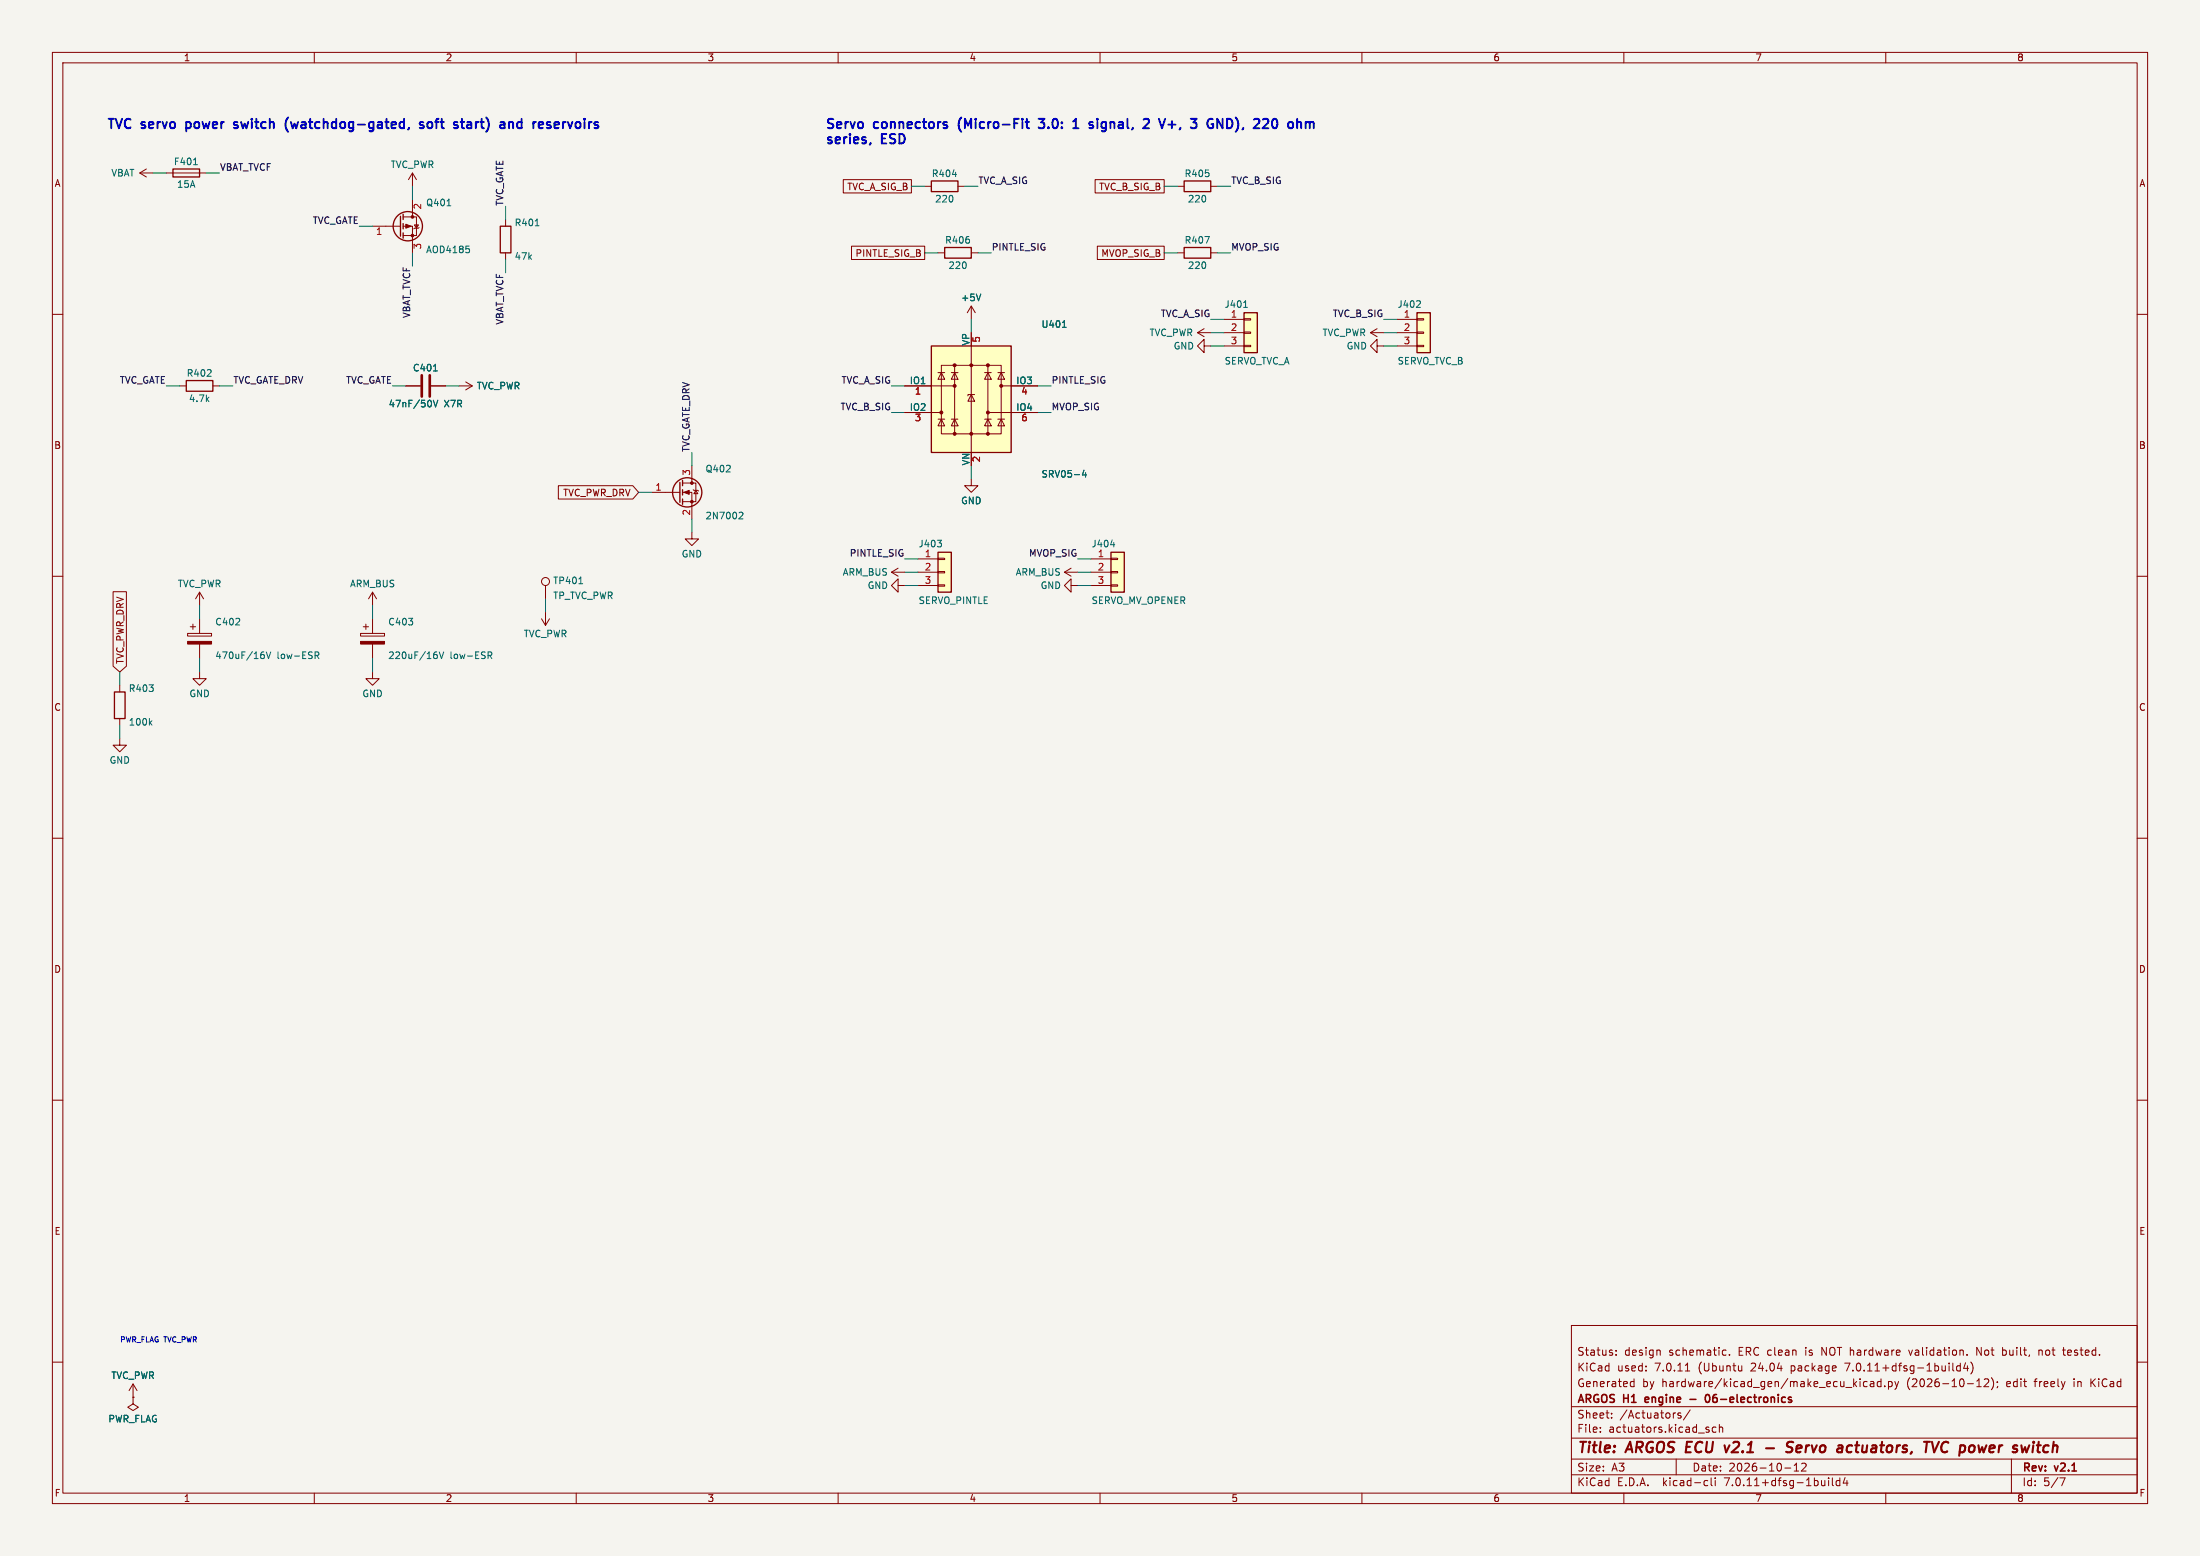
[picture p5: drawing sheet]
<svg xmlns="http://www.w3.org/2000/svg" width="420mm" height="297mm" viewBox="0 0 420 297" stroke-linecap="round" stroke-linejoin="round" font-family="sans-serif">
<path d="M0 0h420v297h-420z" fill="#f5f4ef" stroke="#f5f4ef" stroke-width=".19"/>
<g fill="none" stroke="#840000" stroke-width=".19">
<path d="M10 10h400v277h-400zM12 12h396v273h-396zM60 10v2M110 10v2M160 10v2M210 10v2M260 10v2M310 10v2M360 10v2M26.7 33h2.5M27.9 32.3l-1.2 .7 1.2 .8M31.7 33h7.7"/>
<path d="M78 34.3l.7-1.3 .8 1.3M78.7 33v2.6M78.7 38.1v3.3M161 34.3h13v2.5h-13zM176.5 35.6h1.3M182.9 35.6h1.2M209.1 34.3h13.1v2.5h-13.1zM224.8 35.6h1.3M231.1 35.6h1.3M10 60h2M71.1 43.2h5.4M77 43.2h1.7v5.1"/>
<path d="M77 41.4h2.5v3.6h-2.5M79.1 42.9h.8l-.4 .7zM80 43.4l-1 .3M96.5 41.9v1.3M96.5 48.3v1.2M162.6 47h13.9v2.5h-13.9zM179.1 48.3h1.2M184.7 59.7l.7-1.3 .8 1.3M185.4 48.3h1.3M185.4 58.4v2.6M209.5 47h12.7v2.5h-12.7zM224.8 48.3h1.3"/>
<path d="M231.1 48.3h1.3M408 60h2M34.3 73.7h1.3M40.6 73.7h1.3M77.5 73.7h2.8M82.3 73.7h2.8M87.6 73.7h2.6M88.9 72.9l1.3 .8-1.3 .7M172.7 73.7h9.5M172.7 78.7h7M179.1 71.1h1.2M179.7 69.7h11.4v13.1h-11.4z"/>
<path d="M179.7 71.1l.6 1.3h-1.2zM181.6 71.1h1.3M182.2 71.1l.7 1.3h-1.3zM182.2 69.7v13.1M185.4 75.3l.7 1.3h-1.3zM185.4 66v20.4M186.1 75.3h-1.3v.3M188 71.1h1.2M188.6 71.1l.6 1.3h-1.2zM188.6 69.7v13.1M188.6 78.7h9.5M190.5 71.1h1.3"/>
<path d="M191.1 71.1l.7 1.3h-1.3zM191.1 73.7h7M228.6 63.5h2.5M229.9 66v-1.2l-1.3 1.2 1.3 1.3v-1.3h1.2M229.9 62.7l-1.3 .8 1.3 .8M233.7 61h3.8M233.7 63.5h3.8M233.7 66h3.8M237.5 65.9h1.3v.3h-1.3zM237.5 63.4h1.3v.2h-1.3zM237.5 60.8h1.3v.3h-1.3zM261.6 63.5h2.6"/>
<path d="M262.9 62.7l-1.3 .8 1.3 .8M262.9 66v-1.2l-1.3 1.2 1.3 1.3v-1.3h1.3M266.7 61h3.8M266.7 63.5h3.8M266.7 66h3.8M270.5 65.9h1.3v.3h-1.3zM270.5 63.4h1.3v.2h-1.3zM270.5 60.8h1.3v.3h-1.3zM106.6 92.7h14.2l1.1 1.3-1.1 1.3h-14.2zM124.5 94h5.3M130.3 94h1.8v5.1M130.3 92.2h2.5v3.6h-2.5"/>
<path d="M132.1 88.9v3.3M132.3 93.5l1 .2M132.8 93.6l.4 .6h-.7zM179.1 80h1.2M179.7 80l.6 1.3h-1.2zM181.6 80h1.3M182.2 80l.7 1.3h-1.3zM185.4 91.4v1.3h1.3l-1.3 1.3-1.3-1.3h1.3M188 80h1.2M188.6 80l.6 1.3h-1.2zM190.5 80h1.3M191.1 80l.7 1.3h-1.3z"/>
<path d="M10 110h2M21.6 112.9h2.5v14.3l-1.2 1.1-1.3-1.1zM36.3 119.6h1M36.8 119.1v1M37.3 114.3l.8-1.3 .8 1.3M38.1 113v2.6M38.1 118.1v2.8M69.3 119.6h1.1M69.8 119.1v1M70.4 114.3l.7-1.3 .8 1.3M71.1 113v2.6M71.1 118.1v2.8"/>
<path d="M103.4 118.1l.7 1.3 .8-1.3M104.1 111.8v2.5M104.1 116.8v2.6M132.1 101.6v1.3h1.2l-1.2 1.2-1.3-1.2h1.3M170.2 109.2h2.5M171.4 108.5l-1.2 .7 1.2 .8M171.4 111.8v-1.3l-1.2 1.3 1.2 1.2v-1.2h1.3M175.3 109.2h3.8M175.3 106.7h3.8M175.3 111.8h3.8M179.1 111.6h1.2v.3h-1.2zM179.1 109.1h1.2v.2h-1.2z"/>
<path d="M179.1 106.6h1.2v.2h-1.2zM203.2 109.2h2.5M204.5 108.5l-1.3 .7 1.3 .8M204.5 111.8v-1.3l-1.3 1.3 1.3 1.2v-1.2h1.2M208.3 109.2h3.8M208.3 106.7h3.8M208.3 111.8h3.8M212.1 111.6h1.3v.3h-1.3zM212.1 109.1h1.3v.2h-1.3zM212.1 106.6h1.3v.2h-1.3zM408 110h2M22.9 130.8v1.3"/>
<path d="M22.9 137.2v1.2M35.8 120.9h4.6v.5h-4.6zM38.1 128.3v1.2h1.3l-1.3 1.3-1.3-1.3h1.3M38.1 122.9v2.8M68.8 120.9h4.6v.5h-4.6zM71.1 128.3v1.2h1.3l-1.3 1.3-1.3-1.3h1.3M71.1 122.9v2.8M10 160h2M22.9 141v1.2h1.2l-1.2 1.3-1.3-1.3h1.3M408 160h2M10 210h2M408 210h2"/>
<path d="M10 260h2M300 253h108v32h-108zM308.5 258.5v.2M308.5 257.8v.1M316.7 257.7l.2 .2v.8M329.1 257.7l.4 .1M329.5 258.6l-.4 .1M330.2 258.5v.2M364.4 257.7l.3 1M375.5 258.5v.2M376.2 260a1.73 1.73 0 0 1 0 2.3M377.4 258.7v-1.5l.8 1.5"/>
<path d="M382.3 258.6h.6M382.3 257.8h.6M382.3 257.2v1.5M389.2 257.8l.2-.1 .4 .1 .1 .9M389.2 257.7v1M393.7 257.7h.6M394 258.6l.3 .1M408 260h2M24.6 265.4l.8-1.2 .8 1.2M25.4 266.7v1.3l1 .6-1 .6-1-.6 1-.6M25.4 266.7h.1M25.4 264.2v2.5"/>
<path d="M300 278.5h108M300 274.5h108M300 268.5h108M305.5 273.2v.2M305.5 272.5v.1M307.7 270.5v.2M307.7 269.8v.1M311.4 264.6h.5M311.4 263.8h.5M311.9 263.2v1.5M320 278.5v3M320.9 269.8l-.4-.1-.2 .2 .1 .2 .5 .2v.3h-.6"/>
<path d="M321.7 261.7h.9M322 260.4l.2-.2v1.5M322.7 269.1l-1.3 1.9M326.1 272.9l.2 .2-.2 .3M326.1 272.4l.1 .1M327.6 272.5l-.4-.1-.3 .3 .1 .6h.6M328.2 272.5l.2-.1 .4 .1 .1 .9M328.2 271.9v1.5M332.5 260.7v1M332.5 261.5l-.2 .2M342.5 279.7l.4-.4v1.5M343.9 279.4l.6-.1 .2 .1 .1 .3-.9 1.1h.9"/>
<path d="M355.8 264.5l.2 .2 .4-.1M356.4 263.8l-.4-.1-.2 .1M357.1 263.8h.6v.9M357.7 264l-.5 .1a.29 .29 0 0 0-.2 .3 .29 .29 0 0 0 .2 .3l.5-.1M359.1 263.8l-.4-.1-.3 .3 .1 .6h.6M359.1 263.2v1.5M359.8 264.5v.2M360.5 263.8l.4-.1 .3 .3-.1 .6h-.6M360.5 263.7v1.5M361.7 263.7l.4 1M362.1 264.7l-.4 .5M362.4 263.7l-.3 1"/>
<path d="M372.8 260.2v1.3l.2 .2M374.2 260.8l-.4-.1-.3 .3 .2 .6h.5M374.2 260.2v1.5M375.2 260.1l-.3 1.1h.9M375.6 260.7v1M377.4 264.7h.8M377.4 263.6l.4-.4v1.5M378.8 263.3l.6-.1 .2 .1 .1 .3-1 1.1h1M380.2 263a1.72 1.72 0 0 1 0 2.3M381.3 263.8v.1M381.4 264.6l-.2 .3M384 278.5v6.5"/>
<path d="M399.2 263.2v1.5M400 263.2l-.8 .8M60 285v2M110 285v2M160 285v2M210 285v2M260 285v2M300 281.5h108M310 285v2M325.6 282.6l.4 .1M326 283.5l-.4 .1M326.7 282.1v1.3l.2 .2"/>
<path d="M327.4 282.1v.1M327.4 282.6v1M340.7 280.2h1.2M342.5 280.8h.9M349.1 282.1v.1M349.1 282.6v1M349.8 282.1v1.3l.2 .2M351.2 282.7l-.4-.1-.3 .3 .2 .6h.5M351.2 282.1v1.5M352.2 282l-.3 1.1h.9M352.6 282.6v1M360 285v2"/>
<path d="M393.2 282.1h1l-.6 1.5"/>
<circle cx="104.1" cy="111" r=".76"/>
</g>
<path d="M330.2 275.9l-.7 1.3M337.1 276.4h1.6M341.5 276.2l.5 .1a.51 .51 0 0 1 .1 .6 .51 .51 0 0 1-.4 .3h-.5M342.3 275.3a.84 .84 0 0 0-1 .1l-.1 .6M343.7 275.9l-.6 .1-.2 .9 .2 .3 .6-.1M343.9 276.3l-1 .2M353 275.9l.6 .1M353.4 277.1l-.5 .1M368.8 275.2l.4 2 1-2M371.9 275.3a1.02 1.02 0 0 0-1.3 .6 1.02 1.02 0 0 0 .5 1.3l.5-.1M388.8 275.9h.8M389.1 277.1l.3 .1" fill="none" stroke="#840000" stroke-width=".4"/>
<path d="M314.1 266.8v.8M314.8 267l-.8 .2M322.6 267.1h1.2M325.8 266.3l.1-.1a.8 .8 0 0 1 .5 .7 .8 .8 0 0 1-.5 .8 1 1 0 0 1-.1-1.4z" fill="none" stroke="#840000" stroke-width=".3"/>
<g fill="#840000" stroke="#840000" stroke-width=".19">
<path d="M68.8 122.4h4.6v.5h-4.6z"/>
<path d="M35.8 122.4h4.6v.5h-4.6z"/>
<path d="M130.6 94l1-.4v.8z"/>
<path d="M77.5 42.8l1 .4-1 .4z"/>
<circle cx="132.1" cy="95.8" r=".25"/>
<circle cx="132.1" cy="92.2" r=".25"/>
<circle cx="179.7" cy="78.7" r=".28"/>
<circle cx="182.2" cy="82.8" r=".28"/>
<circle cx="182.2" cy="73.7" r=".28"/>
<circle cx="182.2" cy="69.7" r=".28"/>
<circle cx="185.4" cy="82.8" r=".28"/>
<circle cx="185.4" cy="69.7" r=".28"/>
<circle cx="188.6" cy="82.8" r=".28"/>
<circle cx="188.6" cy="78.7" r=".28"/>
<circle cx="188.6" cy="69.7" r=".28"/>
<circle cx="191.1" cy="73.7" r=".28"/>
<circle cx="78.7" cy="45" r=".25"/>
<circle cx="78.7" cy="41.4" r=".25"/>
</g>
<g fill="none" stroke="#006464" stroke-width=".19">
<path d="M37 31.4h.7M85.3 39.3h.8M181.8 33.3h.8M89 47h.6M89.5 47.5l.1 .2-.1 .5M102.2 43.1h.7M187.2 56.1l-.4 1.3M230 45.1h.9l-.6 1.3M237.4 58.7h.7M271 57.5l.2 .1-.1 .3-.7 .8h.8M82.3 76.6v.8M82.7 76.4l.5 1.3 .4-1.3"/>
<path d="M82.8 70.8h.7M202.8 62.5h.7M141.3 97.8h.4l.1 .3-.8 .9h.8M206.9 89.7l-.3 1h.8M207.2 90.2v.9M110.5 111.4h.7M178.9 103.1h.8l-.4 .5M179.6 103.7l.1 .1-.1 .5M212 104h.8M28.6 137.9l.4 .5M29 137.6l-.5 .4M50.1 124.4h.3"/>
<path d="M50.2 124.9l.3 .3v.3l-.3 .2M50.8 124.4l.5 1.3 .4-1.3M60.2 124.4h.4l.3 .3-.1 .3-.6 .1M60.5 125.1l.4 .6M83.1 124.4h.3M83.3 124.9l.2 .3v.3l-.2 .2M83.9 124.4l.4 1.3 .4-1.3M93.2 124.4h.5l.2 .3-.1 .3-.6 .1M93.5 125.1l.4 .6"/>
</g>
<g fill="none" stroke="#840000" stroke-width=".25">
<path d="M33 32.3h5.1v1.5h-5.1zM177.8 34.5h5.1v2.1h-5.1zM226.1 34.5h5v2.1h-5zM76.5 41.3v3.8M77 40.9v1M77 42.7v1M77 44.5v1M95.5 43.2h2v5.1h-2zM180.3 47.2h5.1v2.1h-5.1zM226.1 47.2h5v2.1h-5zM237.5 59.7h2.5v7.6h-2.5zM270.5 59.7h2.5v7.6h-2.5z"/>
<path d="M35.6 72.6h5v2.1h-5zM177.8 66h15.2v20.4h-15.2zM129.8 92.1v3.8M130.3 91.7v1M130.3 93.5v1M130.3 95.3v1M179.1 105.4h2.5v7.6h-2.5zM212.1 105.4h2.5v7.6h-2.5zM21.8 132.1h2.1v5.1h-2.1z"/>
<circle cx="77.9" cy="43.2" r="2.79"/>
<circle cx="131.2" cy="94" r="2.79"/>
</g>
<path d="M80.5 71.6v4.1M82 71.6v4.1" fill="none" stroke="#840000" stroke-width=".51"/>
<g fill="#ffffc2" stroke="#ffffc2" stroke-width=".19">
<path d="M177.8 66h15.2v20.4h-15.2z"/>
<path d="M212.1 105.4h2.5v7.6h-2.5z"/>
<path d="M179.1 105.4h2.5v7.6h-2.5z"/>
<path d="M270.5 59.7h2.5v7.6h-2.5z"/>
<path d="M237.5 59.7h2.5v7.6h-2.5z"/>
</g>
<g fill="none" stroke="#0000c2" stroke-width=".36">
<path d="M20.7 22.7h1.1M21.2 22.7v1.8M22.1 22.7l.6 1.8 .6-1.8M24.9 22.8h-.1a.65 .65 0 0 0-.8 .1M35.6 23.3v1.8M35.6 24.4l.1 .1M35.7 23.3l-.1 .1M45.3 23.4l-.4-.1-.3 .2 .1 .3 .6 .2v.4h-.7M48.1 22.7v.1M48.9 22.7v1.5M51.5 22.7v1.8M54.7 24.6l.3 .6"/>
<path d="M55 22.4l-.3 .5M55.5 23.3l.4 1.2 .3-.9M59.2 22.7v1.5M61.8 22.7v1.8M64.2 22.7v1.8M73.8 22.7v1.5M77.1 22.7v1.8M80.8 23.4l-.4-.1-.3 .2 .1 .3 .6 .2v.4h-.7M82.4 23.4a.49 .49 0 0 0-.8 .2l.1 .7a.49 .49 0 0 0 .7 .1M83.7 22.7l-.3 .1-.1 .1M84.3 22.7v1.5M87.9 23.3h.7"/>
<path d="M88.2 22.7v1.5M88.4 24.5h.2M89.7 23.3l-.5 .1M89.8 23.8h-.4a.35 .35 0 0 0-.3 .3 .35 .35 0 0 0 .3 .4h.4M92 22.7v1.5M92.8 22.4l.4 .5M97.3 23.4h.6l.1 1.1M99.4 23.3h-.3l-.4 .3 .1 .7 .6 .2M99.6 22.7v1.8M105.1 24v.4M106.4 23.3h-.3l-.3 .2 .1 .9 .5 .1M106.7 23.7l-.9 .2"/>
<path d="M111.6 22.7v.1M159.1 22.8l-.7-.1-.3 .1M166.2 27.3l-.1 .2M168.3 25.6v1.8M171.7 25.6v1.8M176.4 22.7v1.5M183.5 22.4l-.3 .5M184.2 24.5v-1.8l.6 1.3 .6-1.3v1.8M186.3 22.7v.1M194.5 22.7h-.9v1.8M195.2 22.7v.1M195.8 23.3h.7"/>
<path d="M196 22.7v1.5l.1 .2 .4 .1M198.3 22.7h1.1l-.6 .7h.4M198.3 24.3l.2 .2 .7-.1M201.1 22.8l.2-.1 .5 .1M204.9 24.5h1M204.9 23.2l.5-.5v1.8M209.5 22.7v.1M209.5 23.3v1.2M215.2 22.7v1.5M218.3 22.8l.3-.1h.4l.3 .1M221.2 22.7l.6 1.8 .6-1.8M223 23.8h1.4"/>
<path d="M227.3 22.7h1.1l-.6 .7M231.5 22.8a.88 .88 0 0 0-1.1 .6 .88 .88 0 0 0 .7 1.1l.5-.2v-.6h-.3M233.4 22.7v1.8l-1-1.8v1.8M234.3 24.5v-1.8a.93 .93 0 0 1 1 .7 .93 .93 0 0 1-.6 1.1M235.9 22.4l.3 .5M239.4 22.8l.3-.1h.4l.2 .1M241.1 22.8l.3-.1h.4l.3 .1M243 22.8l.3-.1 .4 .1M247.6 22.7v1.8"/>
</g>
<g fill="none" stroke="#009600" stroke-width=".19">
<path d="M29.2 33h2.5M39.4 33h2.5M78.7 35.6v2.5M96.5 39.4v2.5M174 35.6h2.5M184.1 35.6h2.6M222.2 35.6h2.6M232.4 35.6h2.5M68.6 43.2h2.5M78.7 48.3v2.5M96.5 49.5v2.6M176.5 48.3h2.6"/>
<path d="M186.7 48.3h2.5M222.2 48.3h2.6M232.4 48.3h2.5M31.7 73.7h2.6M41.9 73.7h2.5M74.9 73.7h2.6M85.1 73.7h2.5M170.2 73.7h2.5M170.2 78.7h2.5M185.4 61v2.5M198.1 73.7h2.6M198.1 78.7h2.6"/>
<path d="M231.1 66h2.6M231.1 61h2.6M231.1 63.5h2.6M264.2 66h2.5M264.2 61h2.5M264.2 63.5h2.5M121.9 94h2.6M132.1 86.4v2.5M132.1 99.1v2.5M185.4 88.9v2.5M38.1 115.6v2.5M71.1 115.6v2.5"/>
<path d="M104.1 114.3v2.5M172.7 109.2h2.6M172.7 111.8h2.6M172.7 106.7h2.6M205.7 109.2h2.6M205.7 111.8h2.6M205.7 106.7h2.6M22.9 128.3v2.5M22.9 138.4v2.6M38.1 125.7v2.6M71.1 125.7v2.6"/>
</g>
<g font-size="2.8" fill="#840000">
<text x="301" y="277.9">Title:</text>
<text x="310.6" y="277.9">ARGOS ECU</text>
<text x="330.9" y="277.9">v2.1</text>
<text x="339.5" y="277.9">-</text>
<text x="344.3" y="277.9">Servo</text>
<text x="354.8" y="277.9">actuators,</text>
<text x="372.2" y="277.9">TVC power</text>
<text x="390.8" y="277.9">switch</text>
</g>
<g font-size="2.5" fill="#0000c2">
<text x="20.3" y="25.5">TVC</text>
<text x="27.1" y="25.5">servo</text>
<text x="36.3" y="25.5">power</text>
<text x="46.2" y="25.5">switch</text>
<text x="56.7" y="25.5">(watchdog-gated,</text>
<text x="83.1" y="25.5">soft</text>
<text x="90.4" y="25.5">start)</text>
<text x="99.9" y="25.5">and</text>
<text x="106.9" y="25.5">reservoirs</text>
<text x="157.5" y="25.5">Servo</text>
<text x="157.5" y="28.4">series,</text>
<text x="166.9" y="25.5">connectors</text>
<text x="168.4" y="28.4">ESD</text>
<text x="183.8" y="25.5">(Micro-Fit</text>
<text x="199.9" y="25.5">3.0:</text>
<text x="207.2" y="25.5">1</text>
<text x="211" y="25.5">signal,</text>
<text x="222.1" y="25.5">2</text>
<text x="225.9" y="25.5">V+,</text>
<text x="232.6" y="25.5">3</text>
<text x="236.4" y="25.5">GND),</text>
<text x="246" y="25.5">220</text>
</g>
<g font-size="2.1" fill="#840000">
<text x="301" y="262">KiCad</text>
<text x="301" y="259">Status:</text>
<text x="308.7" y="262">used:</text>
<text x="310.1" y="259">design</text>
<text x="315.9" y="262">7.0.11</text>
<text x="318.7" y="259">schematic.</text>
<text x="324.4" y="262">(Ubuntu</text>
<text x="332" y="259">ERC clean</text>
<text x="334.5" y="262">24.04</text>
<text x="342.3" y="262">package</text>
<text x="345.1" y="259">is</text>
<text x="348.3" y="259">NOT hardware</text>
<text x="352.8" y="262">7.0.11+dfsg-1build4)</text>
<text x="365.3" y="259">validation.</text>
<text x="378.3" y="259">Not</text>
<text x="383.4" y="259">built,</text>
<text x="390.5" y="259">not</text>
<text x="395.4" y="259">tested.</text>
<text x="301" y="268.2">ARGOS H1</text>
<text x="301" y="265">Generated</text>
<text x="313.5" y="265">by</text>
<text x="314.8" y="268.2">engine</text>
<text x="317.3" y="265">hardware/kicad_gen/make_ecu_kicad.py</text>
<text x="327.5" y="268.2">06-electronics</text>
<text x="364.2" y="265">(2026-10-12);</text>
<text x="383.3" y="265">edit</text>
<text x="388.8" y="265">freely</text>
<text x="396.4" y="265">in</text>
<text x="399.8" y="265">KiCad</text>
<text x="301" y="273.7">File:</text>
<text x="301" y="271">Sheet:</text>
<text x="307.1" y="273.7">actuators.kicad_sch</text>
<text x="309.2" y="271">/Actuators/</text>
<text x="301" y="281.1">Size:</text>
<text x="307.6" y="281.1">A3</text>
<text x="323" y="281.1">Date:</text>
<text x="330" y="281.1">2026-10-12</text>
<text x="386" y="281.3">Rev:</text>
<text x="392.4" y="281.3">v2.1</text>
<text x="301" y="283.9">KiCad</text>
<text x="308.7" y="283.9">E.D.A.</text>
<text x="317.6" y="283.9">kicad-cli</text>
<text x="329.5" y="283.9">7.0.11+dfsg-1build4</text>
<text x="386" y="283.9">Id:</text>
<text x="390.1" y="283.9">5/7</text>
</g>
<g font-size="1.8" fill="#840000">
<text x="35" y="11.9">1</text>
<text x="85" y="11.9">2</text>
<text x="135" y="11.9">3</text>
<text x="185" y="11.9">4</text>
<text x="235" y="11.9">5</text>
<text x="285" y="11.9">6</text>
<text x="335" y="11.9">7</text>
<text x="385" y="11.9">8</text>
<text x="10.3" y="35.9">A</text>
<text x="408.3" y="35.9">A</text>
<text x="161.6" y="36.5">TVC_A_SIG_B</text>
<text x="209.7" y="36.5">TVC_B_SIG_B</text>
<text x="163.2" y="49.2">PINTLE_SIG_B</text>
<text x="210.1" y="49.2">MVOP_SIG_B</text>
<text x="10.3" y="85.9">B</text>
<text x="408.2" y="85.9">B</text>
<text x="107.4" y="94.9">TVC_PWR_DRV</text>
<text x="23.8" y="126.8" transform="rotate(-90 23.8 126.8)">TVC_PWR_DRV</text>
<text x="10.3" y="135.9">C</text>
<text x="408.2" y="135.9">C</text>
<text x="10.3" y="185.9">D</text>
<text x="408.2" y="185.9">D</text>
<text x="10.3" y="235.9">E</text>
<text x="408.3" y="235.9">E</text>
<text x="10.3" y="285.9">F</text>
<text x="35" y="286.9">1</text>
<text x="85" y="286.9">2</text>
<text x="135" y="286.9">3</text>
<text x="185" y="286.9">4</text>
<text x="235" y="286.9">5</text>
<text x="285" y="286.9">6</text>
<text x="335" y="286.9">7</text>
<text x="385" y="286.9">8</text>
<text x="408.3" y="285.9">F</text>
</g>
<g font-size="1.8" fill="#006464">
<text x="21.2" y="33.9">VBAT</text>
<text x="33.1" y="31.7">F401</text>
<text x="74.5" y="32.3">TVC_PWR</text>
<text x="177.8" y="34">R404</text>
<text x="226" y="34">R405</text>
<text x="33.7" y="36">15A</text>
<text x="81.2" y="39.6">Q401</text>
<text x="178.4" y="38.8">220</text>
<text x="226.7" y="38.8">220</text>
<text x="98.1" y="43.4">R401</text>
<text x="180.3" y="46.7">R406</text>
<text x="226" y="46.7">R407</text>
<text x="81.2" y="48.5">AOD4185</text>
<text x="98.1" y="49.8">47k</text>
<text x="181" y="51.5">220</text>
<text x="226.7" y="51.5">220</text>
<text x="183.4" y="57.7">+5V</text>
<text x="233.7" y="59">J401</text>
<text x="266.7" y="59">J402</text>
<text x="198.7" y="62.8">U401</text>
<text x="219.4" y="64.4">TVC_PWR</text>
<text x="252.4" y="64.4">TVC_PWR</text>
<text x="78.7" y="71.1">C401</text>
<text x="185.2" y="66.1" transform="rotate(-90 185.2 66.1)">VP</text>
<text x="224" y="66.9">GND</text>
<text x="233.7" y="69.8">SERVO_TVC_A</text>
<text x="257" y="66.9">GND</text>
<text x="266.7" y="69.8">SERVO_TVC_B</text>
<text x="35.5" y="72.1">R402</text>
<text x="36" y="76.9">4.7k</text>
<text x="74.1" y="78">47nF/50V</text>
<text x="84.8" y="78">X7R</text>
<text x="90.9" y="74.5">TVC_PWR</text>
<text x="173.6" y="73.4">IO1</text>
<text x="193.9" y="73.4">IO3</text>
<text x="173.6" y="78.5">IO2</text>
<text x="193.9" y="78.5">IO4</text>
<text x="185.2" y="88.9" transform="rotate(-90 185.2 88.9)">VN</text>
<text x="134.6" y="90.4">Q402</text>
<text x="198.7" y="91.4">SRV05-4</text>
<text x="134.6" y="99.3">2N7002</text>
<text x="183.4" y="96.4">GND</text>
<text x="130" y="106.6">GND</text>
<text x="175.3" y="104.7">J403</text>
<text x="208.3" y="104.7">J404</text>
<text x="33.9" y="112.3">TVC_PWR</text>
<text x="66.7" y="112.3">ARM_BUS</text>
<text x="105.5" y="111.7">TP401</text>
<text x="160.8" y="110.1">ARM_BUS</text>
<text x="165.5" y="112.6">GND</text>
<text x="193.8" y="110.1">ARM_BUS</text>
<text x="198.6" y="112.6">GND</text>
<text x="41" y="119.6">C402</text>
<text x="74" y="119.6">C403</text>
<text x="105.5" y="114.6">TP_TVC_PWR</text>
<text x="175.3" y="115.5">SERVO_PINTLE</text>
<text x="208.3" y="115.5">SERVO_MV_OPENER</text>
<text x="41" y="126">470uF/16V</text>
<text x="52.9" y="126">low-ESR</text>
<text x="74" y="126">220uF/16V</text>
<text x="85.9" y="126">low-ESR</text>
<text x="99.9" y="121.8">TVC_PWR</text>
<text x="24.5" y="132.3">R403</text>
<text x="36.1" y="133.3">GND</text>
<text x="69.1" y="133.3">GND</text>
<text x="24.5" y="138.7">100k</text>
<text x="20.8" y="146">GND</text>
<text x="21.2" y="263.4">TVC_PWR</text>
<text x="20.6" y="271.7">PWR_FLAG</text>
</g>
<g font-size="1.8" fill="#0f0f0f">
<text x="41.9" y="32.7">VBAT_TVCF</text>
<text x="186.7" y="35.2">TVC_A_SIG</text>
<text x="234.9" y="35.2">TVC_B_SIG</text>
<text x="96.2" y="39.4" transform="rotate(-90 96.2 39.4)">TVC_GATE</text>
<text x="59.6" y="42.8">TVC_GATE</text>
<text x="189.2" y="47.9">PINTLE_SIG</text>
<text x="234.9" y="47.9">MVOP_SIG</text>
<text x="78.4" y="60.8" transform="rotate(-90 78.4 60.8)">VBAT_TVCF</text>
<text x="96.2" y="62.1" transform="rotate(-90 96.2 62.1)">VBAT_TVCF</text>
<text x="221.5" y="60.6">TVC_A_SIG</text>
<text x="254.3" y="60.6">TVC_B_SIG</text>
<text x="22.8" y="73.3">TVC_GATE</text>
<text x="44.4" y="73.3">TVC_GATE_DRV</text>
<text x="66" y="73.3">TVC_GATE</text>
<text x="160.5" y="73.3">TVC_A_SIG</text>
<text x="200.7" y="73.3">PINTLE_SIG</text>
<text x="160.4" y="78.4">TVC_B_SIG</text>
<text x="200.7" y="78.4">MVOP_SIG</text>
<text x="131.7" y="86.4" transform="rotate(-90 131.7 86.4)">TVC_GATE_DRV</text>
<text x="162.1" y="106.3">PINTLE_SIG</text>
<text x="196.3" y="106.3">MVOP_SIG</text>
</g>
<g font-size="1.8" fill="#a90000">
<text x="80.7" y="40.1" transform="rotate(-90 80.7 40.1)">2</text>
<text x="71.7" y="45.2">1</text>
<text x="80.7" y="47.7" transform="rotate(-90 80.7 47.7)">3</text>
<text x="187.4" y="65.5" transform="rotate(-90 187.4 65.5)">5</text>
<text x="234.9" y="60.7">1</text>
<text x="234.9" y="63.2">2</text>
<text x="234.9" y="65.8">3</text>
<text x="267.9" y="60.7">1</text>
<text x="267.9" y="63.2">2</text>
<text x="267.9" y="65.8">3</text>
<text x="174.6" y="75.6">1</text>
<text x="194.9" y="75.6">4</text>
<text x="174.6" y="80.7">3</text>
<text x="194.9" y="80.7">6</text>
<text x="187.4" y="88.3" transform="rotate(-90 187.4 88.3)">2</text>
<text x="125" y="93.7">1</text>
<text x="131.8" y="90.9" transform="rotate(-90 131.8 90.9)">3</text>
<text x="131.8" y="98.5" transform="rotate(-90 131.8 98.5)">2</text>
<text x="176.5" y="106.4">1</text>
<text x="209.5" y="106.4">1</text>
<text x="176.5" y="109">2</text>
<text x="176.5" y="111.5">3</text>
<text x="209.5" y="109">2</text>
<text x="209.5" y="111.5">3</text>
</g>
<text font-size="1.4" fill="#0000c2" x="22.9" y="256.3">PWR_FLAG TVC_PWR</text>
</svg>
